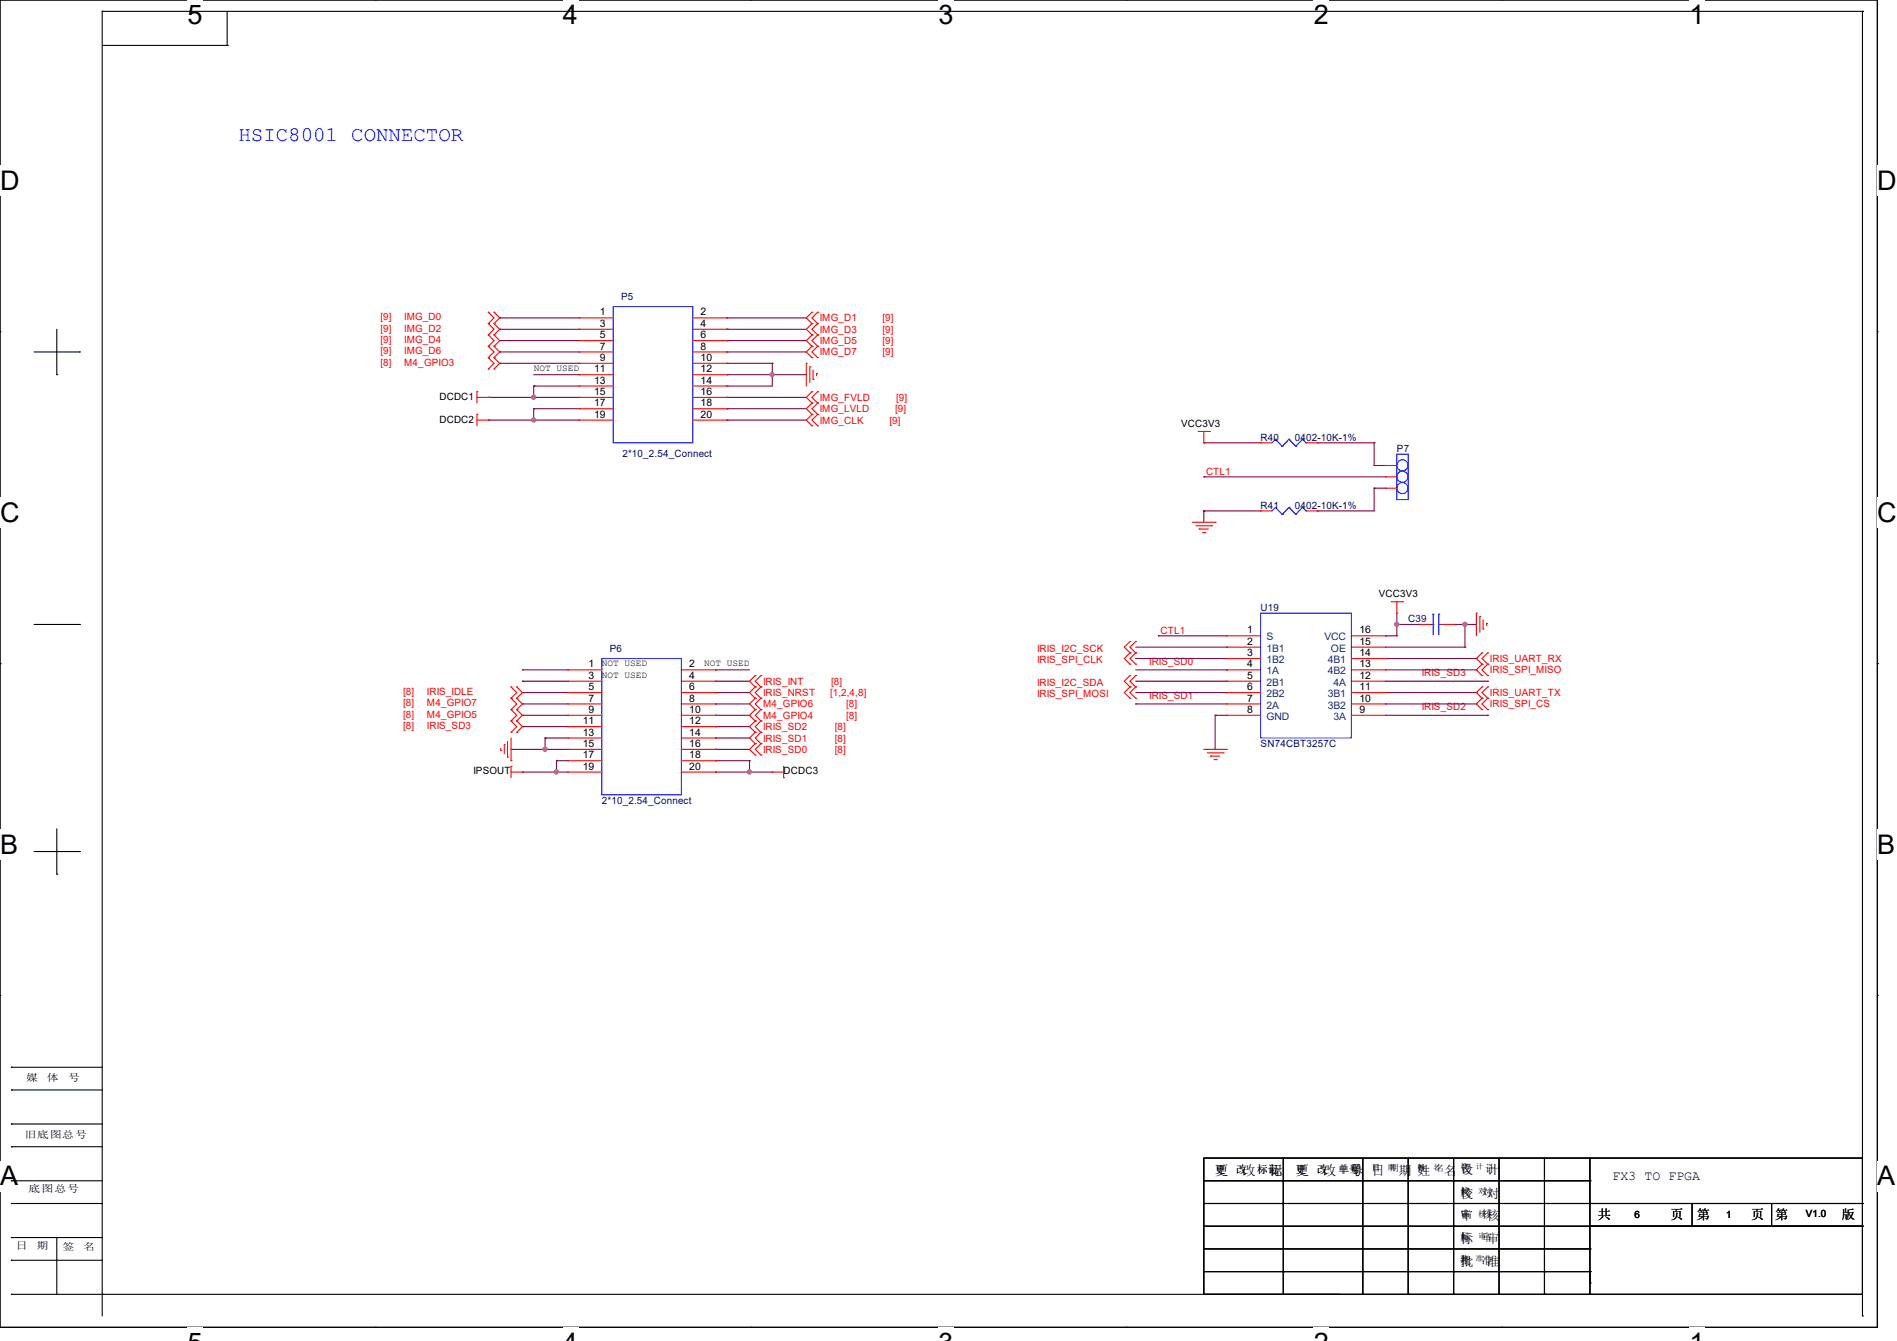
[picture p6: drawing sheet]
<svg xmlns="http://www.w3.org/2000/svg" width="297mm" height="210mm" viewBox="0 0 297 210" stroke-linecap="round" stroke-linejoin="round" font-family="sans-serif">
<path d="M0 0h293.9v207.9h-293.9z" fill="none" stroke="#000" stroke-width=".17"/>
<g fill="#fff">
<path d="M29.4 0h2.3v4.7h-2.3z"/>
<path d="M29.4 207.9h2.3v2.1h-2.3z"/>
</g>
<path d="M58.8 0h.1M58.8 207.9h.1" fill="none" stroke="#000" stroke-width=".17"/>
<g fill="#fff">
<path d="M88.1 0h2.4v4.7h-2.4z"/>
<path d="M88.1 207.9h2.4v2.1h-2.4z"/>
</g>
<path d="M117.6 0h.1M117.6 207.9h.1" fill="none" stroke="#000" stroke-width=".17"/>
<g fill="#fff">
<path d="M146.9 0h2.4v4.7h-2.4z"/>
<path d="M146.9 207.9h2.4v2.1h-2.4z"/>
</g>
<path d="M176.3 0h.1M176.3 207.9h.1" fill="none" stroke="#000" stroke-width=".17"/>
<g fill="#fff">
<path d="M205.7 0h2.4v4.7h-2.4z"/>
<path d="M205.7 207.9h2.4v2.1h-2.4z"/>
</g>
<path d="M235.1 0h.1M235.1 207.9h.1" fill="none" stroke="#000" stroke-width=".17"/>
<g fill="#fff">
<path d="M264.5 0h2.4v4.7h-2.4z"/>
<path d="M264.5 207.9h2.4v2.1h-2.4z"/>
<path d="M0 26h3v4.7h-3z"/>
<path d="M293.9 26h3.1v4.7h-3.1z"/>
<path d="M0 77.9h3v4.7h-3z"/>
<path d="M293.9 77.9h3.1v4.7h-3.1z"/>
</g>
<path d="M0 51.9h.1M293.9 51.9h.1" fill="none" stroke="#000" stroke-width=".17"/>
<g fill="#fff">
<path d="M0 129.9h2.8v4.7h-2.8z"/>
<path d="M293.9 129.9h2.9v4.7h-2.9z"/>
</g>
<path d="M0 103.9h.1M293.9 103.9h.1" fill="none" stroke="#000" stroke-width=".17"/>
<g fill="#fff">
<path d="M-.1 181.8h2.9v4.8h-2.9z"/>
<path d="M293.8 181.8h3v4.8h-3z"/>
</g>
<g fill="none" stroke="#000" stroke-width=".17">
<path d="M16 1.8h.1M16 7.1h19.6M16 1.8v204.3M16 1.8h275.6M35.6 7.1h.1M35.6 1.8v5.3M291.6 1.8h.1M291.6 1.8v179.6M5.3 55.1h7.1M8.9 58.7h.1M8.9 51.6v7.1M12.4 55.1h.1"/>
<path d="M5.3 97.8h7.1M12.4 97.8h.1M5.3 133.3h7.1M8.9 136.9h.1M8.9 129.8v7.1M12.4 133.3h.1M0 155.9h.1M293.9 155.9h.1M1.8 167.1h.1M1.8 170.7h.1M1.8 176h.1M1.8 179.6h.1"/>
<path d="M1.8 167.1h14.2M1.8 170.7h14.2M1.8 176h14.2M1.8 179.6h14.2M1.8 184.9h.1M1.8 188.5h.1M1.8 193.8h.1M1.8 197.4h.1M1.8 184.9h14.2M1.8 188.5h14.2M1.8 193.8h14.2M1.8 197.4h14.2"/>
<path d="M8.9 193.8h.1M8.9 193.8v8.9M188.5 181.4h103.1v21.3h-103.1zM188.5 184.9h60.4M188.5 188.5h103.1M188.5 192h103.1M188.5 195.6h60.4M188.5 199.1h60.4M200.9 199.1h.1M200.9 181.4v21.3M213.4 199.1h.1M213.4 181.4v21.3"/>
<path d="M220.5 199.1h.1M220.5 181.4v21.3M227.6 199.1h.1M227.6 184.9h.1M227.6 188.5h.1M227.6 192h.1M227.6 195.6h.1M227.6 181.4v21.3M234.7 199.1h.1M234.7 181.4v21.3M241.8 199.1h.1M241.8 181.4v21.3"/>
<path d="M248.9 184.9h.1M248.9 199.1h.1M248.9 188.5h.1M248.9 192h.1M248.9 195.6h.1M248.9 181.4v21.3M264.9 192h.1M264.9 188.5v3.5M277.4 192h.1M277.4 188.5v3.5M291.6 188.5h.1M291.6 192h.1"/>
<path d="M1.8 202.7h.1M1.8 202.7h208M8.9 202.7h.1M16 202.7h.1M200.9 202.7h.1M213.4 202.7h.1M220.5 202.7h.1M227.6 202.7h.1M234.7 202.7h.1M241.8 202.7h.1M248.9 200.9h.1M248.9 202.7h.1"/>
<path d="M291.6 206.1h.1M291.6 202.7v3.4"/>
</g>
<g fill="none" stroke="#800040" stroke-width=".17">
<path d="M78.2 56.9h.1M78.2 49.8h.1M78.2 51.6h.1M78.2 53.3h.1M78.2 55.1h.1M78.2 56.9h12.5M78.2 49.8h12.5M78.2 51.6h12.5M78.2 53.3h12.5M78.2 55.1h12.5M83.6 58.7h7.1M90.7 58.7h.1"/>
<path d="M113.8 49.8h.1M113.8 51.6h.1M113.8 53.3h.1M113.8 55.1h.1M113.8 56.9h.1M113.8 58.7h.1M113.8 56.9h7.1M113.8 49.8h12.4M113.8 51.6h12.4M113.8 53.3h12.4M113.8 55.1h12.4M113.8 58.7h12.4"/>
<path d="M120.9 56.9h.1M120.9 58.7h.1M120.9 56.9v3.6h-7.1M76.5 62.2h.1M76.5 65.8h.1M76.5 65.8h14.2M76.5 62.2h14.2M83.6 60.5h.1M83.6 62.2h.1M83.6 64h.1M83.6 65.8h.1M83.6 64h7.1"/>
<path d="M83.6 60.5h7.1M83.6 60.5v1.7M83.6 64v1.8M113.8 65.8h.1M113.8 64h.1M113.8 62.2h.1M113.8 60.5h.1M113.8 65.8h12.4M113.8 64h12.4M113.8 62.2h12.4M188.5 69.3h.1M188.5 74.7h.1"/>
<path d="M188.5 69.3h8.9M188.5 74.7h28.4M206.2 69.3h.1M206.2 69.3h8.9M215.1 76.5h.1M215.1 69.3h.1M215.1 72.9h.1M215.1 76.5v3.5h-8.9M215.1 69.3v3.6M215.1 72.9h1.8M215.1 76.5h1.8M181.4 99.6h.1"/>
<path d="M181.4 99.6h10.6M188.5 80h.1M188.5 80h8.9M188.5 80v1.8M206.2 80h.1M216.9 99.6h.1M216.9 99.6h1.8M218.7 97.8h.1M218.7 99.6h.1M218.7 96v3.6M218.7 97.8h3.5M222.2 97.8h.1"/>
<path d="M227.6 97.8h3.5M229.4 97.8h.1M229.4 97.8v3.5M80 117.3h.1M80 117.3h8.9M81.8 110.2h.1M81.8 108.5h.1M81.8 106.7h.1M81.8 104.9h.1M81.8 112h.1M81.8 113.8h.1M81.8 108.5h7.1"/>
<path d="M81.8 110.2h7.1M81.8 112h7.1M81.8 113.8h7.1M81.8 106.7h7.1M81.8 104.9h7.1M85.3 115.6h.1M85.3 117.3h.1M85.3 115.6v1.7M85.3 115.6h3.6M87.1 119.1h.1M87.1 119.1v1.8M87.1 119.1h1.8"/>
<path d="M112 108.5h.1M112 110.2h.1M112 112h.1M112 113.8h.1M112 115.6h.1M112 117.3h.1M112 119.1h.1M112 104.9h.1M112 106.7h.1M112 108.5h5.3M112 110.2h5.3M112 112h5.3"/>
<path d="M112 113.8h5.3M112 117.3h5.3M112 115.6h5.3M112 119.1h5.3M112 106.7h5.3M112 104.9h5.3M117.3 119.1h.1M117.3 119.1v1.8M177.8 110.2h.1M177.8 103.1h.1M177.8 108.5h14.2M177.8 110.2h14.2"/>
<path d="M177.8 106.7h14.2M177.8 104.9h14.2M177.8 101.3h14.2M177.8 103.1h14.2M190.2 112h.1M190.2 117.3h.1M190.2 112h1.8M190.2 112v5.3M192 104.9h.1M192 101.3h.1M192 106.7h.1M192 108.5h.1"/>
<path d="M216.9 108.5h14.2M216.9 110.2h14.2M216.9 112h16M216.9 106.7h16M216.9 104.9h14.2M216.9 101.3h12.5M216.9 103.1h14.2M229.4 101.3h.1M231.1 103.1h.1M231.1 104.9h.1M231.1 108.5h.1M231.1 110.2h.1"/>
<path d="M232.9 112h.1M232.9 106.7h.1M81.8 120.9h.1M81.8 120.9h7.1M87.1 120.9h.1M112 120.9h.1M112 120.9h8.9M117.3 120.9h.1"/>
</g>
<g fill="#f0f" stroke="#f0f" stroke-width=".17">
<circle cx="85.3" cy="117.3" r=".32"/>
<circle cx="87.1" cy="120.9" r=".32"/>
<circle cx="120.9" cy="58.7" r=".32"/>
<circle cx="83.5" cy="62.2" r=".32"/>
<circle cx="83.5" cy="65.8" r=".32"/>
<circle cx="117.3" cy="120.9" r=".32"/>
<circle cx="218.7" cy="97.8" r=".32"/>
<circle cx="229.3" cy="97.8" r=".32"/>
</g>
<g fill="none" stroke="#f00" stroke-width=".17">
<path d="M76.5 56h.1M76.5 57.8h.1M76.5 48.9h.1M76.5 50.7h.1M76.5 52.5h.1M76.5 54.2h.1M76.5 56l.8 .9-.8 .9M76.5 48.9l.8 .9-.8 .9M76.5 50.7l.8 .9-.8 .9M76.5 52.5l.8 .8-.8 .9M76.5 54.2l.8 .9-.8 .9M77.3 57.8h.1"/>
<path d="M77.3 56h.1M77.3 50.7h.1M77.3 48.9h.1M77.3 52.5h.1M77.3 54.2h.1M77.3 56l.9 .9-.9 .9M77.3 48.9l.9 .9-.9 .9M77.3 50.7l.9 .9-.9 .9M77.3 52.5l.9 .8-.9 .9M77.3 54.2l.9 .9-.9 .9M90.7 49.8h.1M90.7 51.6h.1"/>
<path d="M90.7 53.3h.1M90.7 55.1h.1M90.7 56.9h.1M90.7 58.7h.1M90.7 49.8h5.3M90.7 51.6h5.3M90.7 53.3h5.3M90.7 55.1h5.3M90.7 56.9h5.3M90.7 58.7h5.3M108.5 49.8h5.3M108.5 51.6h5.3"/>
<path d="M108.5 53.3h5.3M108.5 55.1h5.3M108.5 56.9h5.3M108.5 58.7h5.3M113.8 49.8h.1M113.8 51.6h.1M113.8 53.3h.1M113.8 55.1h.1M113.8 56.9h.1M113.8 58.7h.1M126.2 56.9h.1M126.2 56.9v3.6"/>
<path d="M126.8 57.4h.1M126.8 57.4v2.5M127.1 48.9h.1M127.1 50.7h.1M127.1 52.5h.1M127.1 54.2h.1M127.1 56h.1M127.1 48.9l-.9 .9 .9 .9M127.1 50.7l-.9 .9 .9 .9M127.1 52.5l-.9 .8 .9 .9M127.1 54.2l-.9 .9 .9 .9M127.3 59.4h.1"/>
<path d="M127.3 58v1.4M127.8 58.5h.1M127.8 58.5v.3M128 50.7h.1M128 48.9h.1M128 52.5h.1M128 54.2h.1M128 56h.1M128 48.9l-.9 .9 .9 .9M128 50.7l-.9 .9 .9 .9M128 52.5l-.9 .8 .9 .9M128 54.2l-.9 .9 .9 .9"/>
<path d="M74.7 61.3h.1M74.7 64.9h.1M74.7 62.2h1.8M74.7 61.3v1.8M74.7 64.9v1.8M74.7 65.8h1.8M76.5 62.2h.1M76.5 65.8h.1M90.7 60.5h.1M90.7 62.2h.1M90.7 64h.1M90.7 65.8h.1"/>
<path d="M90.7 62.2h5.3M90.7 65.8h5.3M90.7 60.5h5.3M90.7 64h5.3M108.5 62.2h5.3M108.5 65.8h5.3M108.5 60.5h5.3M108.5 64h5.3M113.8 60.5h.1M113.8 62.2h.1M113.8 64h.1M113.8 65.8h.1"/>
<path d="M127.1 61.3h.1M127.1 63.1h.1M127.1 64.9h.1M127.1 66.7h.1M127.1 63.1l-.9 .9 .9 .9M127.1 64.9l-.9 .9 .9 .9M127.1 61.3l-.9 .9 .9 .9M128 63.1h.1M128 61.3h.1M128 64.9h.1M128 66.7h.1M128 61.3l-.9 .9 .9 .9"/>
<path d="M128 63.1l-.9 .9 .9 .9M128 64.9l-.9 .9 .9 .9M187.6 67.6h1.8M188.5 69.3h.1M188.5 67.6v1.7M189.4 67.6h.1M197.4 69.3h.1M197.4 69.3h1.7M204.5 69.3h1.7M206.2 69.3h.1M216.9 72.9h.1M216.9 74.7h.1"/>
<path d="M216.9 76.5h.1M216.9 72.9h1.8M216.9 74.7h1.8M216.9 76.5h1.8M186.7 81.8h3.5M187.2 82.3h2.5M187.7 82.8h.1M187.7 82.8h1.5M188.3 83.4h.3M188.6 83.4h.1M189.7 82.3h.1M190.2 81.8h.1"/>
<path d="M192 99.6h.1M192 99.6h5.4M197.4 80h.1M197.4 80h1.7M204.5 80h1.7M206.2 80h.1M211.6 99.6h5.3M216.9 99.6h.1M217.8 94.2h1.8M218.7 96h.1M218.7 94.2v1.8M219.6 94.2h.1"/>
<path d="M222.2 97.8h.1M222.2 97.8h1.8M225.8 97.8h1.8M227.6 97.8h.1M231.1 96h.1M231.1 96v3.6M231.7 96.6h.1M231.7 96.6v2.4M232.2 98.5h.1M232.2 97.1v1.4M232.7 97.6h.1M232.7 97.6v.4"/>
<path d="M78.4 117.5h.1M78.4 117.2v.3M79 116.6h.1M79 116.6v1.5M79.5 118.6h.1M79.5 116.1v2.5M80 119.1h.1M80 107.6h.1M80 109.3h.1M80 111.1h.1M80 112.9h.1M80 114.7h.1"/>
<path d="M80 115.6v3.5M80 107.6l.9 .9-.9 .8M80 109.3l.9 .9-.9 .9M80 111.1l.9 .9-.9 .9M80 112.9l.9 .9-.9 .9M80.9 109.3h.1M80.9 107.6h.1M80.9 111.1h.1M80.9 112.9h.1M80.9 114.7h.1M80.9 107.6l.9 .9-.9 .8M80.9 109.3l.9 .9-.9 .9"/>
<path d="M80.9 111.1l.9 .9-.9 .9M80.9 112.9l.9 .9-.9 .9M88.9 104.9h.1M88.9 106.7h.1M88.9 108.5h.1M88.9 110.2h.1M88.9 112h.1M88.9 113.8h.1M88.9 115.6h.1M88.9 117.3h.1M88.9 119.1h.1M88.9 117.3h5.3"/>
<path d="M88.9 104.9h5.3M88.9 106.7h5.3M88.9 108.5h5.3M88.9 110.2h5.3M88.9 112h5.3M88.9 113.8h5.3M88.9 115.6h5.3M88.9 119.1h5.3M106.7 117.3h5.3M106.7 104.9h5.3M106.7 106.7h5.3M106.7 108.5h5.3"/>
<path d="M106.7 110.2h5.3M106.7 112h5.3M106.7 113.8h5.3M106.7 115.6h5.3M106.7 119.1h5.3M112 104.9h.1M112 106.7h.1M112 108.5h.1M112 110.2h.1M112 112h.1M112 113.8h.1M112 115.6h.1"/>
<path d="M112 117.3h.1M112 119.1h.1M118.2 109.3h.1M118.2 111.1h.1M118.2 112.9h.1M118.2 107.6h.1M118.2 114.7h.1M118.2 116.5h.1M118.2 118.2h.1M118.2 105.8h.1M118.2 109.3l-.9 .9 .9 .9M118.2 111.1l-.9 .9 .9 .9"/>
<path d="M118.2 107.6l-.9 .9 .9 .8M118.2 112.9l-.9 .9 .9 .9M118.2 114.7l-.9 .9 .9 .9M118.2 116.5l-.9 .8 .9 .9M118.2 105.8l-.9 .9 .9 .9M119.1 111.1h.1M119.1 109.3h.1M119.1 112.9h.1M119.1 107.6h.1M119.1 114.7h.1M119.1 116.5h.1M119.1 118.2h.1"/>
<path d="M119.1 105.8h.1M119.1 109.3l-.9 .9 .9 .9M119.1 111.1l-.9 .9 .9 .9M119.1 107.6l-.9 .9 .9 .8M119.1 112.9l-.9 .9 .9 .9M119.1 114.7l-.9 .9 .9 .9M119.1 116.5l-.9 .8 .9 .9M119.1 105.8l-.9 .9 .9 .9M176.9 100.5h.1M176.9 102.2h.1M176.9 104h.1M176.9 105.8h.1"/>
<path d="M176.9 107.6h.1M176.9 109.3h.1M176.9 100.5l-.9 .8 .9 .9M176.9 102.2l-.9 .9 .9 .9M176.9 105.8l-.9 .9 .9 .9M176.9 107.6l-.9 .9 .9 .8M177.8 100.5h.1M177.8 102.2h.1M177.8 104h.1M177.8 105.8h.1M177.8 107.6h.1M177.8 109.3h.1"/>
<path d="M177.8 100.5l-.9 .8 .9 .9M177.8 102.2l-.9 .9 .9 .9M177.8 105.8l-.9 .9 .9 .9M177.8 107.6l-.9 .9 .9 .8M188.5 117.3h3.5M189 117.9h2.5M189.5 118.4h.1M189.5 118.4h1.5M190.1 119h.3M190.4 119h.1M191.5 117.9h.1M192 117.3h.1"/>
<path d="M192 101.3h.1M192 103.1h.1M192 104.9h.1M192 106.7h.1M192 108.5h.1M192 110.2h.1M192 112h.1M192 101.3h5.4M192 103.1h5.4M192 104.9h5.4M192 106.7h5.4M192 108.5h5.4"/>
<path d="M192 110.2h5.4M192 112h5.4M211.6 101.3h5.3M211.6 103.1h5.3M211.6 104.9h5.3M211.6 106.7h5.3M211.6 108.5h5.3M211.6 110.2h5.3M211.6 112h5.3M216.9 112h.1M216.9 110.2h.1M216.9 108.5h.1"/>
<path d="M216.9 106.7h.1M216.9 104.9h.1M216.9 103.1h.1M216.9 101.3h.1M232 102.2h.1M232 104h.1M232 105.8h.1M232 107.6h.1M232 109.3h.1M232 111.1h.1M232 102.2l-.9 .9 .9 .9M232 104l-.9 .9 .9 .9"/>
<path d="M232 107.6l-.9 .9 .9 .8M232 109.3l-.9 .9 .9 .9M232.9 104h.1M232.9 102.2h.1M232.9 105.8h.1M232.9 109.3h.1M232.9 107.6h.1M232.9 111.1h.1M232.9 102.2l-.9 .9 .9 .9M232.9 104l-.9 .9 .9 .9M232.9 107.6l-.9 .9 .9 .8M232.9 109.3l-.9 .9 .9 .9"/>
<path d="M80 120h.1M80 120.9h1.8M80 120v1.8M81.8 120.9h.1M88.9 120.9h.1M88.9 120.9h5.3M106.7 120.9h5.3M112 120.9h.1M120.9 120.9h.1M120.9 120.9h1.8M122.7 121.8h.1M122.7 120v1.8"/>
</g>
<g fill="none" stroke="#00f" stroke-width=".17">
<path d="M96 48h12.5v21.3h-12.5zM199.7 68.8h.1M199.7 79.5h.1M199.7 68.8l-.6 .5M199.7 68.8l1 1.1M199.7 79.5l-.6 .5M199.7 79.5l1 1.1M200.7 69.9h.1M201.8 68.8h.1M201.8 79.5h.1M201.8 68.8l-1.1 1.1M201.8 68.8l1.1 1.1"/>
<path d="M201.8 79.5l-1.1 1.1M201.8 79.5l1.1 1.1M202.9 69.9h.1M203.9 68.8h.1M203.9 79.5h.1M203.9 68.8l-1 1.1M203.9 68.8l.6 .5M203.9 79.5l-1 1.1M203.9 79.5l.6 .5M204.5 69.3h.1M218.7 71.1h1.8v7.1h-1.8zM197.4 96h14.2v19.6h-14.2z"/>
<path d="M200.7 80.6h.1M202.9 80.6h.1M204.5 80h.1M224 97.8h.4M224.4 97.8h.1M224.4 96.2h.1M224.4 96.2v3.2M225.3 96.2h.1M225.3 97.8h.1M225.3 97.8h.5M225.3 96.2v3.2M94.2 103.1h12.5v21.4h-12.5z"/>
<circle cx="219.6" cy="72.9" r=".87"/>
<circle cx="219.6" cy="76.4" r=".87"/>
<circle cx="219.6" cy="74.7" r=".87"/>
</g>
<g font-size="4.2">
<text x="29.4" y="3.8">5</text>
<text x="88.1" y="3.8">4</text>
<text x="146.9" y="3.8">3</text>
<text x="205.7" y="3.8">2</text>
<text x="264.5" y="3.8">1</text>
<text x="0" y="29.8">D</text>
<text x="293.9" y="29.8">D</text>
<text x="0" y="81.7">C</text>
<text x="293.9" y="81.7">C</text>
<text x="0" y="133.7">B</text>
<text x="293.9" y="133.7">B</text>
<text x="0" y="185.6">A</text>
<text x="293.9" y="185.6">A</text>
</g>
<text font-size="3.3" fill="#00f" x="37.3" y="22.1">HSIC8001 CONNECTOR</text>
<g font-size="2.1">
<text x="194.5" y="184.1">改</text>
<text x="198.7" y="184.1">标</text>
<text x="198.7" y="184.1">记</text>
<text x="207.1" y="184.1">改</text>
<text x="211.3" y="184.1">单</text>
<text x="211.3" y="184.1">号</text>
<text x="252.5" y="184.7">FX3 TO FPGA</text>
<text x="250.1" y="191">共</text>
<text x="261.5" y="191">页</text>
<text x="265.6" y="191">第</text>
<text x="274.1" y="191">页</text>
<text x="277.9" y="191">第</text>
<text x="288.4" y="191">版</text>
</g>
<g font-size="2">
<text x="214.8" y="184">日</text>
<text x="218.9" y="184">期</text>
<text x="221.9" y="184">姓</text>
<text x="226.1" y="184">名</text>
<text x="228.6" y="187.5">校</text>
<text x="232.8" y="187.5">对</text>
<text x="232.8" y="191.1">核</text>
<text x="232.8" y="194.6">审</text>
<text x="232.8" y="198.2">准</text>
</g>
<g font-size="1.7">
<text x="190.2" y="183.7">更</text>
<text x="193.5" y="183.7">改</text>
<text x="196.8" y="183.7">标记</text>
<text x="202.9" y="183.7">更</text>
<text x="206.2" y="183.7">改</text>
<text x="209.5" y="183.7">单号</text>
<text x="228.6" y="183.5">设</text>
<text x="232.5" y="183.5">计</text>
<text x="228.6" y="190.8">审</text>
<text x="232" y="187.2">对</text>
<text x="232" y="190.8">核</text>
<text x="228.6" y="194.4">标</text>
<text x="228.6" y="197.9">批</text>
<text x="232" y="194.4">审</text>
<text x="232" y="197.9">准</text>
</g>
<g font-size="1.6" fill="#000080">
<text x="97.2" y="46.9">P5</text>
<text x="97.5" y="71.5">2*10_2.54_Connect</text>
<text x="197.4" y="69">R40</text>
<text x="202.7" y="69">0402-10K-1%</text>
<text x="218.7" y="70.8">P7</text>
<text x="197.4" y="79.7">R41</text>
<text x="202.7" y="79.7">0402-10K-1%</text>
<text x="197.4" y="95.7">U19</text>
<text x="220.5" y="97.5">C39</text>
<text x="95.5" y="102.1">P6</text>
<text x="197.4" y="117">SN74CBT3257C</text>
<text x="94.2" y="125.9">2*10_2.54_Connect</text>
</g>
<g font-size="1.6" fill="#f00">
<text x="59.6" y="50.2">[9]</text>
<text x="59.6" y="51.9">[9]</text>
<text x="59.6" y="53.7">[9]</text>
<text x="63.3" y="50.2">IMG_D0</text>
<text x="63.3" y="51.9">IMG_D2</text>
<text x="63.3" y="53.7">IMG_D4</text>
<text x="128.4" y="50.3">IMG_D1</text>
<text x="128.4" y="52.1">IMG_D3</text>
<text x="128.4" y="53.9">IMG_D5</text>
<text x="138.1" y="50.3">[9]</text>
<text x="138.1" y="52.1">[9]</text>
<text x="138.1" y="53.9">[9]</text>
<text x="59.6" y="57.3">[8]</text>
<text x="59.6" y="55.5">[9]</text>
<text x="63.3" y="57.3">M4_GPIO3</text>
<text x="63.3" y="55.5">IMG_D6</text>
<text x="128.4" y="55.7">IMG_D7</text>
<text x="138.1" y="55.7">[9]</text>
<text x="128.4" y="62.8">IMG_FVLD</text>
<text x="128.4" y="64.6">IMG_LVLD</text>
<text x="140.1" y="64.6">[9]</text>
<text x="140.3" y="62.8">[9]</text>
<text x="128.4" y="66.3">IMG_CLK</text>
<text x="139.2" y="66.3">[9]</text>
<text x="188.8" y="74.3">CTL1</text>
<text x="181.7" y="99.2">CTL1</text>
<text x="119.5" y="107.2">IRIS_INT</text>
<text x="130.1" y="107.2">[8]</text>
<text x="162.4" y="102.1">IRIS_I2C_SCK</text>
<text x="162.4" y="103.8">IRIS_SPI_CLK</text>
<text x="162.4" y="107.4">IRIS_I2C_SDA</text>
<text x="179.9" y="104.1">IRIS_SD0</text>
<text x="222.6" y="105.9">IRIS_SD3</text>
<text x="233.3" y="103.7">IRIS_UART_RX</text>
<text x="233.3" y="105.5">IRIS_SPI_MISO</text>
<text x="63.1" y="108.8">[8]</text>
<text x="63.1" y="110.6">[8]</text>
<text x="63.1" y="112.4">[8]</text>
<text x="66.8" y="108.8">IRIS_IDLE</text>
<text x="66.8" y="110.6">M4_GPIO7</text>
<text x="66.8" y="112.4">M4_GPIO5</text>
<text x="119.5" y="110.8">M4_GPIO6</text>
<text x="119.5" y="112.6">M4_GPIO4</text>
<text x="119.5" y="109">IRIS_NRST</text>
<text x="130" y="109">[1,2,4,8]</text>
<text x="132.5" y="110.8">[8]</text>
<text x="132.5" y="112.6">[8]</text>
<text x="162.4" y="109.2">IRIS_SPI_MOSI</text>
<text x="179.9" y="109.5">IRIS_SD1</text>
<text x="222.6" y="111.3">IRIS_SD2</text>
<text x="233.3" y="109">IRIS_UART_TX</text>
<text x="233.3" y="110.8">IRIS_SPI_CS</text>
<text x="63.1" y="114.2">[8]</text>
<text x="66.8" y="114.2">IRIS_SD3</text>
<text x="119.5" y="114.3">IRIS_SD2</text>
<text x="119.5" y="116.1">IRIS_SD1</text>
<text x="119.5" y="117.9">IRIS_SD0</text>
<text x="130.7" y="114.3">[8]</text>
<text x="130.7" y="116.1">[8]</text>
<text x="130.7" y="117.9">[8]</text>
</g>
<g font-size="1.6">
<text x="93.9" y="49.4">1</text>
<text x="93.9" y="51.2">3</text>
<text x="93.9" y="53">5</text>
<text x="109.7" y="49.4">2</text>
<text x="109.7" y="51.2">4</text>
<text x="109.7" y="53">6</text>
<text x="93" y="58.3">11</text>
<text x="93.9" y="54.7">7</text>
<text x="93.9" y="56.5">9</text>
<text x="109.7" y="54.7">8</text>
<text x="109.7" y="56.5">10</text>
<text x="109.7" y="58.3">12</text>
<text x="68.8" y="62.6">DCDC1</text>
<text x="93" y="60.1">13</text>
<text x="93" y="61.8">15</text>
<text x="93" y="63.6">17</text>
<text x="93" y="65.4">19</text>
<text x="109.7" y="60.1">14</text>
<text x="109.7" y="61.8">16</text>
<text x="109.7" y="63.6">18</text>
<text x="109.7" y="65.4">20</text>
<text x="68.8" y="66.2">DCDC2</text>
<text x="184.9" y="66.9">VCC3V3</text>
<text x="215.9" y="93.6">VCC3V3</text>
<text x="195.3" y="99.2">1</text>
<text x="195.3" y="101">2</text>
<text x="212.8" y="101">15</text>
<text x="212.8" y="99.2">16</text>
<text x="92.1" y="104.5">1</text>
<text x="92.1" y="106.3">3</text>
<text x="107.9" y="104.5">2</text>
<text x="107.9" y="106.3">4</text>
<text x="195.3" y="102.7">3</text>
<text x="195.3" y="104.5">4</text>
<text x="195.3" y="106.3">5</text>
<text x="212.8" y="106.3">12</text>
<text x="212.8" y="104.5">13</text>
<text x="212.8" y="102.7">14</text>
<text x="91.2" y="113.4">11</text>
<text x="92.1" y="108.1">5</text>
<text x="92.1" y="109.9">7</text>
<text x="92.1" y="111.6">9</text>
<text x="107.9" y="108.1">6</text>
<text x="107.9" y="109.9">8</text>
<text x="107.9" y="111.6">10</text>
<text x="107.9" y="113.4">12</text>
<text x="195.3" y="108.1">6</text>
<text x="195.3" y="109.9">7</text>
<text x="195.3" y="111.6">8</text>
<text x="212.8" y="111.6">9</text>
<text x="212.8" y="109.9">10</text>
<text x="212.8" y="108.1">11</text>
<text x="91.2" y="115.2">13</text>
<text x="91.2" y="117">15</text>
<text x="91.2" y="118.7">17</text>
<text x="107.9" y="115.2">14</text>
<text x="107.9" y="117">16</text>
<text x="107.9" y="118.7">18</text>
<text x="74.1" y="121.3">IPSOUT</text>
<text x="91.2" y="120.5">19</text>
<text x="107.9" y="120.5">20</text>
<text x="122.7" y="121.3">DCDC3</text>
<text x="4.1" y="169.2">媒</text>
<text x="7.3" y="169.2">体</text>
<text x="10.7" y="169.2">号</text>
<text x="3.9" y="178.1">旧底图总号</text>
<text x="4.4" y="186.7">底图总号</text>
<text x="255.9" y="190.8">6</text>
<text x="270.3" y="190.8">1</text>
<text x="282.7" y="190.6">V1.0</text>
<text x="2.5" y="195.6">日</text>
<text x="5.7" y="195.6">期</text>
<text x="9.8" y="195.7">签</text>
<text x="13" y="195.7">名</text>
</g>
<g font-size="1.6" fill="#004080">
<text x="198.3" y="100.3">S</text>
<text x="207.4" y="100.3">VCC</text>
<text x="198.3" y="102.1">1B1</text>
<text x="198.3" y="103.8">1B2</text>
<text x="198.3" y="105.6">1A</text>
<text x="198.3" y="107.4">2B1</text>
<text x="207.9" y="105.6">4B2</text>
<text x="207.9" y="103.8">4B1</text>
<text x="208.4" y="102.1">OE</text>
<text x="208.8" y="107.4">4A</text>
<text x="198.3" y="109.2">2B2</text>
<text x="198.3" y="111">2A</text>
<text x="198.3" y="112.7">GND</text>
<text x="207.9" y="111">3B2</text>
<text x="207.9" y="109.2">3B1</text>
<text x="208.8" y="112.7">3A</text>
</g>
<g font-size="1.5">
<text x="83.6" y="58.1">NOT USED</text>
<text x="94.2" y="104.4">NOT USED</text>
<text x="94.2" y="106.1">NOT USED</text>
<text x="110.2" y="104.4">NOT USED</text>
</g>
<g font-size="1.4">
<text x="214.8" y="183.4">日</text>
<text x="217.6" y="183.4">期</text>
<text x="224.7" y="183.4">名</text>
<text x="228.6" y="187">校</text>
<text x="231.4" y="187">对</text>
<text x="231.4" y="190.5">核</text>
<text x="231.4" y="194.1">审</text>
</g>
<g font-size="1.2">
<text x="217.2" y="183.3">期</text>
<text x="221.9" y="183.3">姓</text>
<text x="224.3" y="183.3">名</text>
<text x="228.6" y="183.1">设</text>
<text x="231.1" y="183.1">计</text>
<text x="228.6" y="197.5">批</text>
<text x="231.1" y="197.5">准</text>
</g>
</svg>
